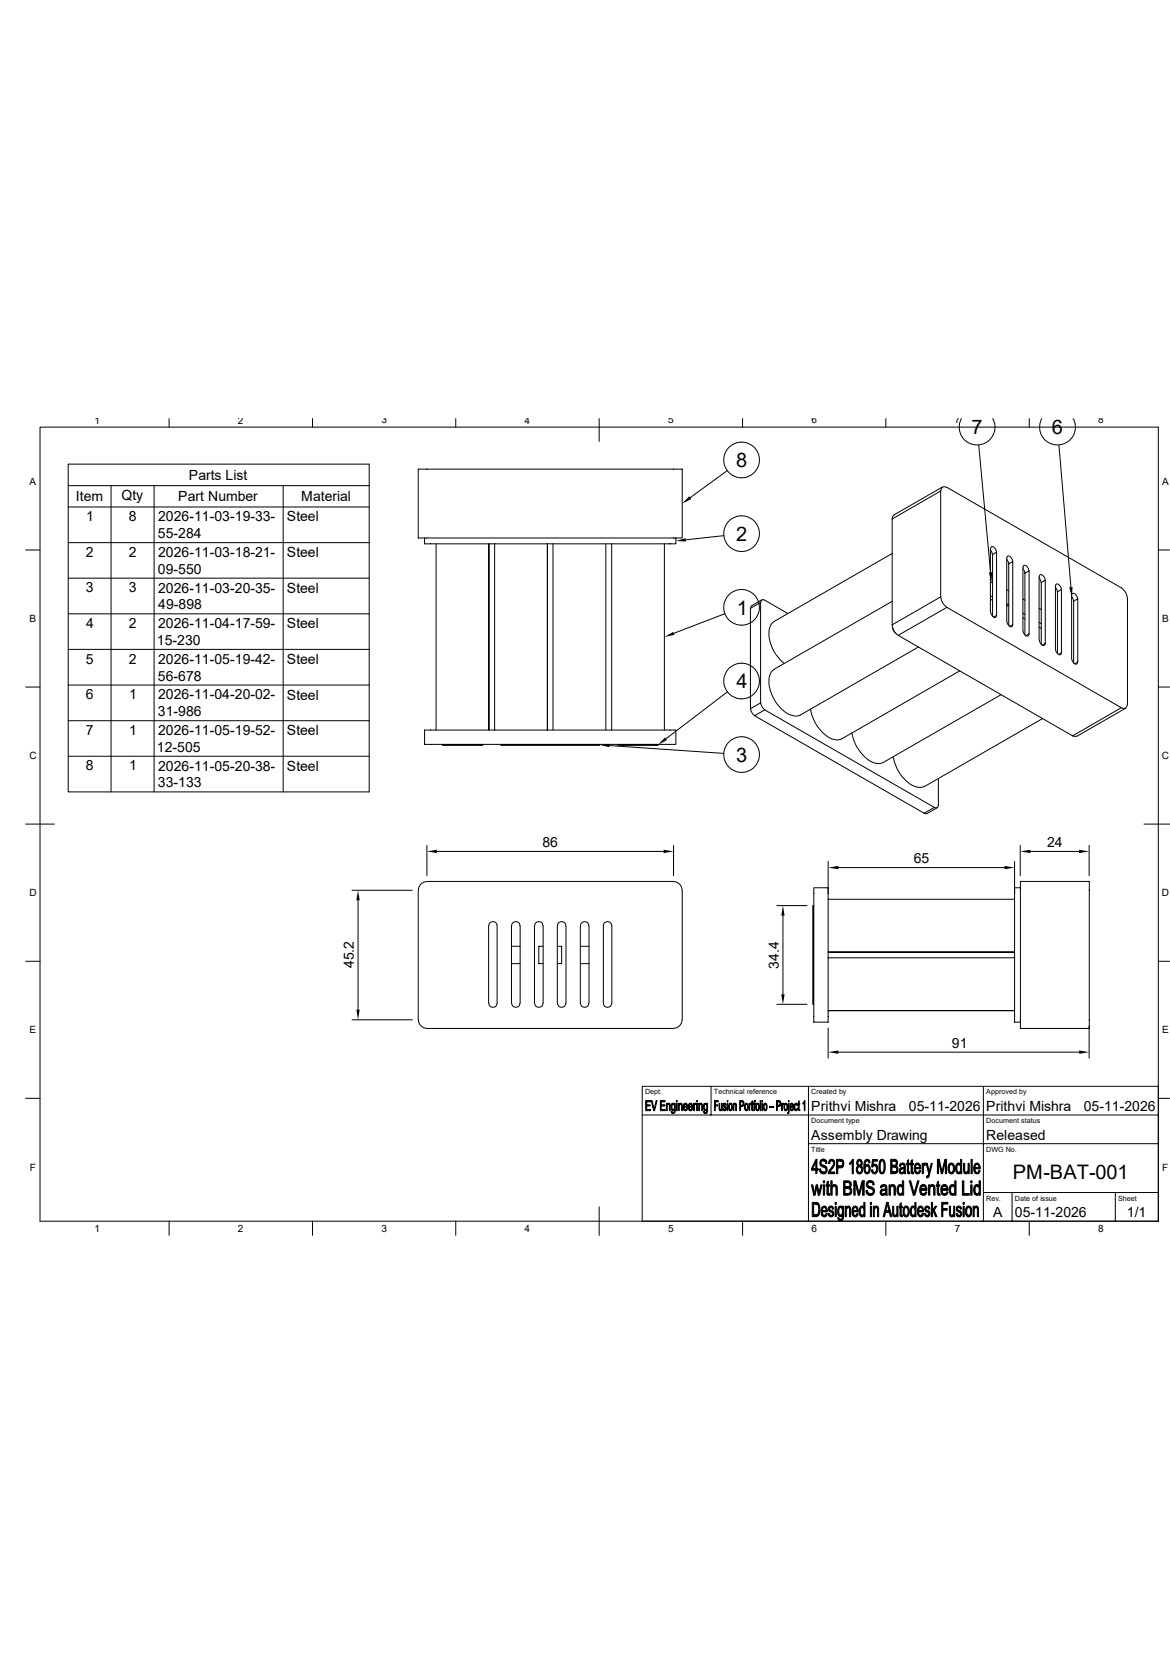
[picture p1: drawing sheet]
<svg xmlns="http://www.w3.org/2000/svg" width="297mm" height="420mm" viewBox="0 0 297 420" stroke-linecap="round" stroke-linejoin="round" font-family="sans-serif">
<g fill="none" stroke="#000" stroke-width=".25">
<path d="M10.2 108.5h283.8v201.6h-283.8zM17.3 117.9h76.4v83.2h-76.4zM42.9 106.3v2.2M79.3 106.3v2.2M106.2 119.1h67v17.5h-67zM115.7 106.3v2.2M152.1 106.3v5.8M184.6 119.5l-9.4 6.9M188.5 106.3v2.2M224.9 106.3v2.2M244.1 106.3a4.5 4.5 0 0 0 3.9 6.7 4.5 4.5 0 0 0 4-6.7M248.5 113l3 32.3"/>
<path d="M261.3 106.3v2.2M264.5 106.3a4.5 4.5 0 0 0 3.9 6.7 4.5 4.5 0 0 0 4-6.7M268.8 113l3.1 36.1M6.5 139.7h3.7M17.3 123.3h76.4M17.3 128.7h76.4M17.3 137.8h76.4M28.2 123.3v77.8M39.1 123.3v77.8M71.9 123.3v77.8M107.8 136.6v1.5h63.8v-1.5M110.7 138.1v47.3"/>
<path d="M124.1 138.1v47.3M125.6 138.1v47.3M138.9 138.1v47.3M139 138.1v47.3M140.4 138.1v47.3M153.8 138.1v47.3zM155.3 138.1v47.3M168.7 138.1v47.3zM183.7 136l-9.6 1.1M226.5 131.8v26.9M226.9 130.8l-.4 .6v.4M238.8 124.7v26.9"/>
<path d="M238.8 124.7l-12.3 7.1M238.8 124.7a.97 .97 0 0 1 .5-1 .97 .97 0 0 1 1.1 0l44.2 25.6a3.5 3.5 0 0 1 1.6 2.6M239.3 123.7l-12.4 7.1M251.4 139.7l.5 1.1M251.4 139.3v16.1M251.5 139.3a.53 .53 0 0 1 .5-.6 .53 .53 0 0 1 .6 .5l.3 1M294 139.7h2.9M17.3 146.8h76.4M17.3 155.9h76.4M184 155.8l-13 5M190.5 154.5l2.6-1.5v25.5l-2.6 1.5M190.5 154.5v25.5"/>
<path d="M190.8 153.8l-.3 .7M193.1 153a.63 .63 0 0 1 .3-.6 .63 .63 0 0 1 .7 0l5.9 3.4M193.4 152.3l-2.6 1.5M226.5 152.7l-29.9 17.2a4.2 4.2 0 0 0-1.2 4.9 9.5 9.5 0 0 0 5.9 6.9 2.51 2.51 0 0 0 1.9-.2l29.9-17.2M226.5 140.5l-29.9 17.3a4.2 4.2 0 0 0-1.2 4.8 10.5 10.5 0 0 0 3.7 5.8M226.5 158.7a3.5 3.5 0 0 0 1.5 2.6M226.6 159.4l.3 .8 .5 .6M238.8 151.6l-12.3 7.1M238.8 151.6a3.5 3.5 0 0 0 1.6 2.6M240.4 154.2l44.2 25.5M240.4 154.2l-12.4 7.1M251.4 152.1l.6 .3"/>
<path d="M251.5 155.4a1.39 1.39 0 0 0 1.2 1.4l.2-.5M252 151.3l-.6 .3M252 147.7l-.6 .3M253 140.2l-1 .6v15.7M253 156.3l-.8 .4M253 140.2v16.1M255.6 149.7l.5 .3M255.6 153.3l.5 .3-.5 .4M255.6 142l.4 1.1M255.6 141.7v16M255.6 157.8a1.39 1.39 0 0 0 1.2 1.3l.2-.5M255.6 141.7a.53 .53 0 0 1 .5-.6 .53 .53 0 0 1 .6 .5l.3 .9"/>
<path d="M256.1 158.9v-15.7l1-.6v16l-.8 .5M259.7 152.1l.5 .3M259.7 156.9l.5 .3M259.7 155.7l.5 .3M259.7 144.4l.4 1.1M261.2 144.9a1.39 1.39 0 0 0-1.3-1.3l-.2 .2v16.3a1.47 1.47 0 0 0 1.2 1.4l.3-.5M263.8 154.5l.5 .3M263.8 159.3l.5 .3M263.8 158.1l.5 .3M263.8 146.8l.4 1.1M263.8 146.4v16.1M263.9 146.4a.53 .53 0 0 1 .4-.6 .53 .53 0 0 1 .6 .5l.4 1"/>
<path d="M267.9 149.1l.5 1.1M269.4 149.6a1.39 1.39 0 0 0-1.2-1.3l-.2 .3-.1 16.2M272 151.6l.2 .1M272 151.5l.5 1.1M272 151.2v16M272.1 151.2a.53 .53 0 0 1 .5-.6 .53 .53 0 0 1 .5 .5l.4 .9M272.5 152.7v15.7M272.5 152.7l1.1-.6v16l-.8 .5M286.2 151.9v26.9M6.5 174.5h3.7M17.3 164.9h76.4M17.3 173.9h76.4"/>
<path d="M184.7 175.7l-15.6 11.9M190.5 180a2.6 2.6 0 0 0 1.1 1.7M193.1 178.5a2.6 2.6 0 0 0 1 1.8M228 161.3l44.3 25.6M243.6 170.3l-29.9 17.3a4.2 4.2 0 0 1-4.7-1.4 10.8 10.8 0 0 1-3.3-6.1M254.1 176.4l-29.9 17.2a4.2 4.2 0 0 1-4.7-1.4 10.8 10.8 0 0 1-3.3-6.1M260.2 161.2v-15.7l1-.6v16.1l-.8 .5M263.9 162.5a1.39 1.39 0 0 0 1.2 1.4l.2-.5M264.3 163.6v-15.7l1-.6v16.1l-.7 .4M268 164.9a1.39 1.39 0 0 0 1.2 1.3l.2-.5M268.4 166v-15.7l1.1-.6v16l-.8 .5M272.1 167.3a1.39 1.39 0 0 0 1.2 1.3l.2-.5"/>
<path d="M284.6 179.7l-12.3 7.2M285.7 179.8l-12.3 7.1M286.2 178.8a.94 .94 0 0 1-.5 1 .94 .94 0 0 1-1.1-.1M294 174.5h2.9M17.3 183h76.4M17.3 192h76.4M107.8 185.4h63.8v3.6h-63.8zM112.3 189v.3h10.2v-.3M127.2 189v.3h25v-.3M154.7 189.3l29 2M156.8 189v.3h10.2v-.3M191.6 181.7l43 24.8"/>
<path d="M194.1 180.3l43.1 24.7M194.1 180.3l-2.5 1.4M238.2 197.7v6.7a.63 .63 0 0 1-.3 .7 .63 .63 0 0 1-.7-.1M264.7 182.5l-30 17.1a4.2 4.2 0 0 1-4.7-1.4 10.8 10.8 0 0 1-3.3-6M272.3 186.8l.4 .2 .6-.1M6.5 209.3h7.3M108.4 214.7v7.6M110.9 216.2h57.5M171 214.7v7.6M210.2 218.7v8.1M237.2 205l-2.6 1.5M237.9 205.1l-2.7 1.5-.6-.1"/>
<path d="M257.6 218.7v8.1M259 214.7v7.6M261.6 216.2h12.3M276.5 214.7v7.6M290.4 209.3h6.5M89.4 226.1h15.2M90.9 228.6v27.8M106.2 226v33M124 235.1v19.6M124.1 235.1a1.06 1.06 0 0 1 1-1.1 1.06 1.06 0 0 1 1.1 1.1v19.6a1.06 1.06 0 0 1-1.1 1.1 1.06 1.06 0 0 1-1-1.1M132 235.1a1.06 1.06 0 0 0-1.1-1.1 1.06 1.06 0 0 0-1 1.1l-.1 19.6a1.08 1.08 0 0 0 1.1 1.1 1.08 1.08 0 0 0 1.1-1.1M132 235.1v19.6"/>
<path d="M135.7 235.1v19.6M135.7 235.1a1.06 1.06 0 0 1 1.1-1.1 1.06 1.06 0 0 1 1 1.1M137.9 235.1v19.6M141.5 235.1v19.6M141.5 235.1a1.06 1.06 0 0 1 1.1-1.1 1.06 1.06 0 0 1 1 1.1M143.7 235.1v19.6M147.3 235.1v19.6M147.4 235.1a1.06 1.06 0 0 1 1-1.1 1.06 1.06 0 0 1 1.1 1.1M149.5 235.1v19.6M153.5 234.3a1.08 1.08 0 0 1 1.1-.2 1.08 1.08 0 0 1 .7 1v19.6a1.06 1.06 0 0 1-1.1 1.1 1.06 1.06 0 0 1-1-1.1v-19.6zM173.1 226a2.17 2.17 0 0 0-2.1-2.1l-62.6-.1a2.24 2.24 0 0 0-2.2 2.2M173.2 226v33"/>
<path d="M197.2 230h7.7M198.8 232.5v20M206.6 230h-.3v25h.3M206.6 225.4h3.6v34.1h-3.6zM210.2 228.3h47.4M212.8 220.3h42.2M259 223.8h17.5v37.4h-17.5zM259 225.4h-1.4v34.1h1.4M6.5 244.1h3.7M89.4 259h15.2M106.2 259a2.17 2.17 0 0 0 2.2 2.1M129.8 240.3h2.2"/>
<path d="M129.8 244.7h2.2M135.7 254.7a1.06 1.06 0 0 0 1.1 1.1 1.06 1.06 0 0 0 1-1.1M137.9 240.3h-1.1v4.4h1.1M141.5 240.3h1.1v4.4h-1.1M141.5 254.7a1.06 1.06 0 0 0 1.1 1.1 1.06 1.06 0 0 0 1-1.1M147.3 240.3h2.2M147.3 244.7h2.2M147.4 254.7a1.06 1.06 0 0 0 1 1.1 1.06 1.06 0 0 0 1.1-1.1M173.1 259a2.17 2.17 0 0 1-2.1 2.1M197.2 255h7.7M210.2 256.6h47.4M210.2 243.2h47.4"/>
<path d="M210.2 241.8h47.4M294 244.1h2.9M6.5 278.9h3.7M108.4 261.2h62.6M180.5 275.8v7.3M205.2 275.8v34.3M210.2 261v7.7M212.8 267.2h61.1M249.6 275.8v34.3M276.5 260.5v8.2M294 275.8h-131v34.3M294 278.9h2.9"/>
<path d="M163 283.1h131M205.2 290.4h88.8M42.9 310.1v3.6M79.3 310.1v3.6M115.7 310.1v3.6M152.1 306.5v7.2M188.5 310.1v3.6M224.9 310.1v3.6M249.6 302.8h44.4M256.9 302.8v7.3M261.3 310.1v3.6M283.1 302.8v7.3"/>
<circle cx="188.3" cy="116.8" r="4.5"/>
<circle cx="188.3" cy="135.5" r="4.5"/>
<circle cx="188.3" cy="154.2" r="4.5"/>
<circle cx="188.3" cy="172.9" r="4.5"/>
<circle cx="188.3" cy="191.6" r="4.5"/>
</g>
<g fill="#000" stroke="#000" stroke-width=".25">
<path d="M163.9 279.4h1.2v.4h-.9v.7h.9v.3h-.9v.9h.9v.3h-1.2z" fill-rule="evenodd"/>
<path d="M165.3 279.4h.2l.5 2.2-.1 .4z" fill-rule="evenodd"/>
<path d="M166.6 279.4h.2l-.6 2.6h-.3z" fill-rule="evenodd"/>
<path d="M167.6 279.4h1.2v.4h-.9v.7h.9v.3h-.9v.9h1v.3h-1.3z" fill-rule="evenodd"/>
<path d="M171.7 279.4h.2v.4h-.2z" fill-rule="evenodd"/>
<path d="M176.9 279.4h.1v.4h-.1z" fill-rule="evenodd"/>
<path d="M181.4 279.4h.9v.4h-.7v.7h.6v.3h-.6v1.2h-.2z" fill-rule="evenodd"/>
<path d="M184.6 279.4h.2v.4h-.2z" fill-rule="evenodd"/>
<path d="M187.8 279.4l.8 .1 .2 .2-.8 .1v.9h.8l-.3 .3h-.5v1h-.2z" fill-rule="evenodd"/>
<path d="M188.3 279.8l.5-.1v.3v.7h-.8h.3a.46 .46 0 0 0 .4-.5 .46 .46 0 0 0-.4-.4z" fill-rule="evenodd"/>
<path d="M191 279.5v.7h.2v.2h-.2l.1 1.3h-.3l-.1-1.5z" fill-rule="evenodd"/>
<path d="M191.4 279.7h.3l-.1 .5h.2v.2h-.2v1.6h-.2v-1.6h-.2z" fill-rule="evenodd"/>
<path d="M191.5 279.5l.3-.1v.3h-.4z" fill-rule="evenodd"/>
<path d="M193.4 279.4h.2v.4h-.2z" fill-rule="evenodd"/>
<path d="M197.1 279.4l.8 .1 .2 .2-.8 .1v.9h.8l-.3 .3h-.5v1h-.2z" fill-rule="evenodd"/>
<path d="M197.7 279.8l.4-.1 .1 .3-.1 .7h-.8h.4a.47 .47 0 0 0 .3-.5 .47 .47 0 0 0-.3-.4z" fill-rule="evenodd"/>
<path d="M200.2 279.4h.1v.4h-.1z" fill-rule="evenodd"/>
<path d="M202.9 279.5v.7h.1v.2h-.1v1.3h-.2l-.1-1.5z" fill-rule="evenodd"/>
<path d="M203.8 280.1l.4-.1-.3 .4z" fill-rule="evenodd"/>
<path d="M204.2 279.4l.1 2.6h-.1v-2h-.3z" fill-rule="evenodd"/>
<path d="M169.2 280.2l.3 .2-.1 .3v1.3h-.2z" fill-rule="evenodd"/>
<path d="M169.3 280.4h.4z" fill-rule="evenodd"/>
<path d="M169.4 280.3a.45 .45 0 0 1 .6-.1 .45 .45 0 0 1 .1 .6v1.2h-.2v-1.3l-.1-.3z" fill-rule="evenodd"/>
<path d="M170.4 282.2l.5 .3h-.4z" fill-rule="evenodd"/>
<path d="M170.5 280.3l.4 .1-.3 .2v1l.8 .2h-.2a.46 .46 0 0 1-.6 .1 .46 .46 0 0 1-.2-.6z" fill-rule="evenodd"/>
<path d="M170.5 280.3h.1a.38 .38 0 0 1 .3-.2 .38 .38 0 0 1 .3 .3z" fill-rule="evenodd"/>
<path d="M171.2 281.8h.2l-.1 .7-.2 .2-.6-.2h.4a.5 .5 0 0 0 .3-.7z" fill-rule="evenodd"/>
<path d="M171 280.4l.4-.2v1.6l-.5-.1 .3-.1v-.4z" fill-rule="evenodd"/>
<path d="M171.7 280.2h.2v1.8h-.2z" fill-rule="evenodd"/>
<path d="M172.3 280.2l.3 .2-.2 .5v1.1h-.1z" fill-rule="evenodd"/>
<path d="M172.4 280.4h.4z" fill-rule="evenodd"/>
<path d="M172.6 280.2a.48 .48 0 0 1 .6 .1 .48 .48 0 0 1 0 .6v1.1h-.2v-1.3l-.2-.3h-.3z" fill-rule="evenodd"/>
<path d="M173.6 280.4h.4l-.3 .5h.8v.3h-.8l.1 .4 .2 .2h-.4l-.1-.3z" fill-rule="evenodd"/>
<path d="M173.7 280.2h.6l.2 .7h-.8h.6l-.1-.4-.6-.1z" fill-rule="evenodd"/>
<path d="M173.6 281.8h.6l.1-.4 .2 .1-.3 .5h-.4z" fill-rule="evenodd"/>
<path d="M174.9 280.4h.4l-.3 .1v.4h.9v.3h-.9v.4l.3 .2h-.4l-.1-.3z" fill-rule="evenodd"/>
<path d="M174.9 280.4l.1-.1a.56 .56 0 0 1 .7 0 .56 .56 0 0 1 .2 .6h-.9h.6l-.2-.5z" fill-rule="evenodd"/>
<path d="M174.9 281.8h.5l.2-.4a.38 .38 0 0 1 0 .5 .38 .38 0 0 1-.4 .1z" fill-rule="evenodd"/>
<path d="M176.1 280.2h.2v.3h.2l-.2 .4v1.1h-.2z" fill-rule="evenodd"/>
<path d="M176.4 280.2h.3v.3h-.4z" fill-rule="evenodd"/>
<path d="M176.9 280.2h.1v1.8h-.1z" fill-rule="evenodd"/>
<path d="M177.4 280.2l.4 .2-.2 .3v1.3h-.2z" fill-rule="evenodd"/>
<path d="M177.5 280.4h.4z" fill-rule="evenodd"/>
<path d="M177.7 280.2h.1a.5 .5 0 0 1 .5 .1 .5 .5 0 0 1 .1 .6v1.1h-.3v-1.3l-.1-.3h-.4z" fill-rule="evenodd"/>
<path d="M178.6 282.2l.5 .3h-.4z" fill-rule="evenodd"/>
<path d="M178.7 280.3l.4 .1-.3 .2 .1 1 .7 .2h-.2a.46 .46 0 0 1-.6 .1 .46 .46 0 0 1-.2-.6z" fill-rule="evenodd"/>
<path d="M178.8 280.3a.38 .38 0 0 1 .3-.2 .38 .38 0 0 1 .4 .3z" fill-rule="evenodd"/>
<path d="M179.4 281.8h.2l-.1 .7-.2 .2h-.5l-.1-.2 .6-.1z" fill-rule="evenodd"/>
<path d="M179.2 280.4l.4-.2v1.6l-.5-.1 .2-.1 .2-.4z" fill-rule="evenodd"/>
<path d="M182.5 280.2h.2l.1 1.4 .4 .2a.41 .41 0 0 1-.6 .1 .41 .41 0 0 1-.1-.6z" fill-rule="evenodd"/>
<path d="M182.9 281.8l.3-.1z" fill-rule="evenodd"/>
<path d="M183.2 280.2h.1v1.8l-.3-.3z" fill-rule="evenodd"/>
<path d="M183.6 280.4h.4a.34 .34 0 0 0-.2 .4 .34 .34 0 0 0 .4 .2l.2 .3-.1 .5a.35 .35 0 0 1-.3 .3 .35 .35 0 0 1-.4-.3h.4a.38 .38 0 0 0 .2-.5 .38 .38 0 0 0-.5-.2z" fill-rule="evenodd"/>
<path d="M183.6 281.5l.1-.1 .3 .4h-.4z" fill-rule="evenodd"/>
<path d="M183.7 280.2a.33 .33 0 0 1 .5 0 .33 .33 0 0 1 0 .5l-.1-.3h-.5z" fill-rule="evenodd"/>
<path d="M184.6 280.2h.2v1.8h-.2z" fill-rule="evenodd"/>
<path d="M185.1 280.4h.4l-.3 .4v.7l.3 .3h-.4l-.1-.3z" fill-rule="evenodd"/>
<path d="M185.2 280.2a.68 .68 0 0 1 .7 .3 .68 .68 0 0 1 0 .7v.4a.41 .41 0 0 1-.3 .4 .41 .41 0 0 1-.5-.2h.4l.3-.5-.1-.8-.6-.1z" fill-rule="evenodd"/>
<path d="M186.1 280.2l.2 .2h.2l-.2 .3v1.3h-.2z" fill-rule="evenodd"/>
<path d="M186.3 280.4h.3z" fill-rule="evenodd"/>
<path d="M186.4 280.2a.47 .47 0 0 1 .5 .1 .47 .47 0 0 1 0 .6v1.1h-.1v-1.4l-.5-.2z" fill-rule="evenodd"/>
<path d="M189.1 280.4h.4l-.3 .4v.8l.3 .2-.4-.2z" fill-rule="evenodd"/>
<path d="M189.2 280.2a.68 .68 0 0 1 .7 .3 .68 .68 0 0 1 0 .7v.4a.41 .41 0 0 1-.3 .4 .41 .41 0 0 1-.5-.2h.5l.2-.5-.1-.8-.6-.1z" fill-rule="evenodd"/>
<path d="M190.2 280.2l.1 .3h.2l-.2 .2v1.3h-.1z" fill-rule="evenodd"/>
<path d="M190.4 280.2h.3l-.1 .3h-.3z" fill-rule="evenodd"/>
<path d="M190.8 281.7h.4v.3h-.3z" fill-rule="evenodd"/>
<path d="M191.9 280.4h.4l-.3 .3v.8l.3 .3-.4-.1z" fill-rule="evenodd"/>
<path d="M192 280.2a.62 .62 0 0 1 .7 .2 .62 .62 0 0 1 .1 .7l-.2 .8-.3 .2-.3-.2-.1-.1 .6-.1 .1-.5-.1-.7-.6-.1z" fill-rule="evenodd"/>
<path d="M193 279.4h.2v2.6h-.2z" fill-rule="evenodd"/>
<path d="M193.4 280.2h.2v1.8h-.2z" fill-rule="evenodd"/>
<path d="M193.9 280.4h.4l-.3 .4v.7l.3 .3-.5-.2z" fill-rule="evenodd"/>
<path d="M194 280.2a.68 .68 0 0 1 .7 .3 .68 .68 0 0 1 0 .7v.4a.41 .41 0 0 1-.3 .4 .41 .41 0 0 1-.5-.2h.5l.2-.5-.1-.8-.6-.1z" fill-rule="evenodd"/>
<path d="M195.3 281h1.1v.2h-1.1z" fill-rule="evenodd"/>
<path d="M198.4 280.2h.2v.3h.2l-.2 .3v1.2h-.2z" fill-rule="evenodd"/>
<path d="M198.6 280.2h.4l-.1 .3h-.3z" fill-rule="evenodd"/>
<path d="M199.1 280.4h.4l-.3 .4v.8l.3 .2-.4-.2z" fill-rule="evenodd"/>
<path d="M199.3 280.2l.3-.1 .3 .3v1.2a.41 .41 0 0 1-.3 .4 .41 .41 0 0 1-.5-.2h.5l.2-.4-.1-.8-.2-.2h-.4z" fill-rule="evenodd"/>
<path d="M200 282.4l.3 .1-.1 .2h-.3z" fill-rule="evenodd"/>
<path d="M200.2 280.2h.1v2.3h-.2z" fill-rule="evenodd"/>
<path d="M200.7 280.4h.3l-.3 .5h.8v.3h-.8l.3 .6h-.3l-.1-.2z" fill-rule="evenodd"/>
<path d="M200.7 280.3l.1-.1a.57 .57 0 0 1 .7 .7h-.8h.6l-.1-.4z" fill-rule="evenodd"/>
<path d="M200.7 281.8h.4l.2-.4a.38 .38 0 0 1-.1 .6 .38 .38 0 0 1-.5-.2z" fill-rule="evenodd"/>
<path d="M201.7 280.4a.35 .35 0 0 1 .4-.3 .35 .35 0 0 1 .3 .3h-.4l-.2 .4v.6l.3 .4h-.3l-.2-.3z" fill-rule="evenodd"/>
<path d="M201.8 281.8h.3l.3-.5 .1 .1a.41 .41 0 0 1-.2 .6 .41 .41 0 0 1-.5-.2z" fill-rule="evenodd"/>
<path d="M202.1 280.4h.3l.1 .3-.2 .1z" fill-rule="evenodd"/>
<path d="M202.7 281.7h.3l.1 .3h-.3z" fill-rule="evenodd"/>
<path d="M207.1 294.4h.3l-1.1 2.4h1.4v.3h-.3v.9h-.3v-.9h-1.1v-.3z" fill-rule="evenodd"/>
<path d="M207.4 294.4v2.4h-1.1h.8v-1.7z" fill-rule="evenodd"/>
<path d="M208 296.8h.3a.73 .73 0 0 0 .8 .8h-.9z" fill-rule="evenodd"/>
<path d="M208.4 294.6a.86 .86 0 0 1 1.4 .1h-.8a.6 .6 0 0 0-.5 .7 .6 .6 0 0 0 .6 .5l.2 .1a1.04 1.04 0 0 1 .6 1.6 1.04 1.04 0 0 1-1.7 0h.9a.69 .69 0 0 0 .5-.8 .69 .69 0 0 0-.8-.5 1.08 1.08 0 0 1-.4-1.7z" fill-rule="evenodd"/>
<path d="M209 299.8h.3v.6h-.3z" fill-rule="evenodd"/>
<path d="M209 294.7h.8l.1 .7h-.3l-.2-.5z" fill-rule="evenodd"/>
<path d="M209.9 300.2l.4-.3v1h.3v.3h-.3v1.8l.1 .1h-.5v-1.9h-.2v-.3h.2z" fill-rule="evenodd"/>
<path d="M210.7 294.5a.76 .76 0 0 1 1.1 .2l-.9 .1-.2 .7-.4-.1z" fill-rule="evenodd"/>
<path d="M210.9 299.8h.3v1.4h.6l-.5 .4-.1 1.9h-.3z" fill-rule="evenodd"/>
<path d="M211.1 294.7h.7l.1 1-1.2 1.9h1.2v.4h-1.6l.3-.9 .6-.8a.93 .93 0 0 0-.1-1.6z" fill-rule="evenodd"/>
<path d="M212.3 294.4h1.3l.5 .4h-1.4v1.3l1.3 .1-.5 .3h-.8v1.5h-.4z" fill-rule="evenodd"/>
<path d="M213.3 294.8h.8l.1 .3-.2 1.1-1.3-.1h.6a.67 .67 0 0 0 .6-.6 .67 .67 0 0 0-.6-.7z" fill-rule="evenodd"/>
<path d="M214.2 299.8h1.2l.6 .5h-1.5v1.1h1.4l-.2 .1 .3 .3h-1.5v1.3h1.6l-.5 .3-1.4 .1z" fill-rule="evenodd"/>
<path d="M215.7 295.3l.6-.1-.6 .5z" fill-rule="evenodd"/>
<path d="M216.4 294.4h.2v3.6h-.3v-2.8l-.4-.1z" fill-rule="evenodd"/>
<path d="M217.3 299.8l.8 3.1-.2 .6-.8-3.1z" fill-rule="evenodd"/>
<path d="M216.7 299.8h.6l-.2 .6v3.1h-.4z" fill-rule="evenodd"/>
<path d="M217.8 294.5a.65 .65 0 0 1 .9 .2h-.5a.62 .62 0 0 0-.4 .6 .62 .62 0 0 0 .4 .6h.5l-.2 .1 .3 .2h-.6a.79 .79 0 0 0-.5 .8 .79 .79 0 0 0 .5 .7l-.6 .1-.2-.5a1.13 1.13 0 0 1 .4-1.3 1.01 1.01 0 0 1 0-1.5z" fill-rule="evenodd"/>
<path d="M218.2 294.7h.5l.2 .4-.2 .8h-.5a.6 .6 0 0 0 .4-.6 .6 .6 0 0 0-.4-.6z" fill-rule="evenodd"/>
<path d="M218.2 296.2h.6l.1 .3a.95 .95 0 0 1 0 1.2 .95 .95 0 0 1-1.2 .2l-.1-.1 .6-.1a.79 .79 0 0 0 .5-.7 .79 .79 0 0 0-.5-.8z" fill-rule="evenodd"/>
<path d="M218.9 299.8h.5l-.4 .6-.8 3.1h-.3z" fill-rule="evenodd"/>
<path d="M219.4 299.8v3.7h-.4v-3.1z" fill-rule="evenodd"/>
<path d="M219.5 294.8l.6-.1a1.53 1.53 0 0 0-.5 1.5h.3a1 1 0 0 0 .2 1.5h.6a.79 .79 0 0 1-1 .2 .79 .79 0 0 1-.4-.9v-1.3z" fill-rule="evenodd"/>
<path d="M219.7 295.9a.55 .55 0 0 1 .5-.2 .55 .55 0 0 1 .5 .3l-1.1 .2z" fill-rule="evenodd"/>
<path d="M219.8 294.5a.72 .72 0 0 1 .8 0 .72 .72 0 0 1 .3 .8h-.3l-.4-.6h-.6z" fill-rule="evenodd"/>
<path d="M220.1 296h.6l.2 .5-.2 1.2h-.6a1 1 0 0 0 0-1.7z" fill-rule="evenodd"/>
<path d="M220.1 300.1l.9-.3 .7 .4h-.8a.62 .62 0 0 0-.6 .7 .62 .62 0 0 0 .8 .5h.1a1.09 1.09 0 0 1 .6 1.7 1.09 1.09 0 0 1-1.8 0h1a.66 .66 0 0 0 .7-.7 .66 .66 0 0 0-.8-.6l-.5-.2a1.05 1.05 0 0 1-.3-1.5z" fill-rule="evenodd"/>
<path d="M221.2 297.1l.3-.1 .4 .7h.7a.79 .79 0 0 1-1 .3 .79 .79 0 0 1-.4-.9z" fill-rule="evenodd"/>
<path d="M221.7 295.8l.5-.2 .3 .3z" fill-rule="evenodd"/>
<path d="M222 296h.6l.2 .5-.2 1.2h-.6a.99 .99 0 0 0 0-1.7z" fill-rule="evenodd"/>
<path d="M221.5 294.4h1.2v.5h-1l-.1 .9 1 .2h-.8l-.3 .4-.2-.1z" fill-rule="evenodd"/>
<path d="M223.4 294.7h.5a2.65 2.65 0 0 0-.4 2.6l.4 .4-.5 .1-.2-.6-.1-1.6z" fill-rule="evenodd"/>
<path d="M223.5 294.5a.78 .78 0 0 1 .9 .1 .78 .78 0 0 1 .3 .8v1.7a.76 .76 0 0 1-.3 .8 .76 .76 0 0 1-.9 0l-.1-.1 .6-.1a2.78 2.78 0 0 0 .3-2.6l-.2-.3-.7-.1z" fill-rule="evenodd"/>
<path d="M226.1 294.4h1.1l.5 .4h-1.3v1.1l1.2 .1-.1 .1 .3 .2h-1.4v1.3h1.4l-.4 .4h-1.3z" fill-rule="evenodd"/>
<path d="M226.9 294.8h.8l.1 .3-.2 .9-1.2-.1h.5a.55 .55 0 0 0 .6-.6 .55 .55 0 0 0-.6-.5z" fill-rule="evenodd"/>
<path d="M227 296.3h.8l.2 .6-.2 .7h-1.4h.6a.64 .64 0 0 0 .6-.7 .64 .64 0 0 0-.6-.6z" fill-rule="evenodd"/>
<path d="M228.4 295.7h.7l-.3 .1-.2 .4-.3-.1z" fill-rule="evenodd"/>
<path d="M228.4 296.8h1a.58 .58 0 0 0-.7 .2 .58 .58 0 0 0 .1 .7l.6 .1a.72 .72 0 0 1-1 .1 .72 .72 0 0 1 0-1.1z" fill-rule="evenodd"/>
<path d="M228.5 295.6h.1a.76 .76 0 0 1 .9-.2 .76 .76 0 0 1 .3 .9l.1 1.7h-.3l-.1-.3h-.3l.2-.4 .1-.6h-1l.2-.1a.63 .63 0 0 0 .7-.7z" fill-rule="evenodd"/>
<path d="M228.9 297.7h.6z" fill-rule="evenodd"/>
<path d="M229.1 299.8h.3v3.7h-.3v-.4h-.4a1.3 1.3 0 0 0-.1-1.9h.5z" fill-rule="evenodd"/>
<path d="M230.3 294.7l.3-.2v.9h.3v.3h-.3v1.8l.2 .1h-.5v-1.9h-.2v-.3h.2z" fill-rule="evenodd"/>
<path d="M230.3 297.6h.6l.1 .4h-.5z" fill-rule="evenodd"/>
<path d="M230.8 299.8h.4l.8 3.2-.1 .5z" fill-rule="evenodd"/>
<path d="M231.3 294.7l.3-.2v.9h.3v.3h-.3v1.8l.2 .1h-.5v-1.9h-.2v-.3h.2z" fill-rule="evenodd"/>
<path d="M231.3 297.6h.6v.4h-.4z" fill-rule="evenodd"/>
<path d="M232.3 295.7h.6l-.4 .3-.1 .5h1.3v.3h-1.3l.1 .7 .4 .2h-.6l-.2-.4v-1.1z" fill-rule="evenodd"/>
<path d="M232.5 295.5a.85 .85 0 0 1 .9 0 .85 .85 0 0 1 .3 1h-1.3h1l-.1-.6-1-.2z" fill-rule="evenodd"/>
<path d="M232.9 299.8h.4l-1.1 3.7h-.3z" fill-rule="evenodd"/>
<path d="M232.3 297.7h.8l.3-.5h.3a.76 .76 0 0 1-.5 .8 .76 .76 0 0 1-.9-.3z" fill-rule="evenodd"/>
<path d="M234.1 295.4h.3v.4h.3l-.3 .5v1.7h-.3z" fill-rule="evenodd"/>
<path d="M234.5 295.4h.5l.1 .1-.1 .4-.6-.1z" fill-rule="evenodd"/>
<path d="M235.2 298.6l.6 .1-.2 .3-.3 .1z" fill-rule="evenodd"/>
<path d="M235.1 295.4h.3l.5 2-.1 .6z" fill-rule="evenodd"/>
<path d="M236.4 295.4h.3l-.8 3.3h-.5l.3-.5z" fill-rule="evenodd"/>
<path d="M237.9 300.2l.4-.3v1h.3v.3h-.3v1.7l.2 .2h-.5l-.1-.2v-1.7h-.2v-.3h.2z" fill-rule="evenodd"/>
<path d="M238.4 294.4l.7 3.1-.1 .5-.7-3.1z" fill-rule="evenodd"/>
<path d="M238 294.4h.4l-.1 .5v3.1h-.3z" fill-rule="evenodd"/>
<path d="M240.3 294.4v3.6h-.3v-3z" fill-rule="evenodd"/>
<path d="M239.9 294.4h.4l-1 3.6h-.3z" fill-rule="evenodd"/>
<path d="M240.8 295.7h.7a1.21 1.21 0 0 0 0 2h-.6l-.2-.3v-1z" fill-rule="evenodd"/>
<path d="M241.1 295.4a.98 .98 0 0 1 1.1 .3 .98 .98 0 0 1 .1 1.1v.5a.74 .74 0 0 1-.5 .7 .74 .74 0 0 1-.9-.3h.6a1.27 1.27 0 0 0 0-2h-.6z" fill-rule="evenodd"/>
<path d="M242.4 299.8h.3v3.7h-.3v-.4h-.4a1.33 1.33 0 0 0-.1-1.9h.5z" fill-rule="evenodd"/>
<path d="M243 295.5l.4-.2 .4 .4h-.4a1.34 1.34 0 0 0 0 2h-.6l-.2-.6 .1-1.1z" fill-rule="evenodd"/>
<path d="M242.8 297.7h1a.54 .54 0 0 1-.5 .4 .54 .54 0 0 1-.5-.4z" fill-rule="evenodd"/>
<path d="M243.8 294.4h.3v3.6h-.3v-.3h-.3a1.43 1.43 0 0 0-.1-2h.4z" fill-rule="evenodd"/>
<path d="M244.3 299.8h.4v3.3h1.3v.4h-1.7z" fill-rule="evenodd"/>
<path d="M244.6 295.4h.3v2l.3 .3h.5a.66 .66 0 0 1-.9 .3 .66 .66 0 0 1-.2-.9z" fill-rule="evenodd"/>
<path d="M245.3 297.7l.5-.1z" fill-rule="evenodd"/>
<path d="M245.7 295.4h.3v2.6h-.2v-.4h-.3l.2-.5z" fill-rule="evenodd"/>
<path d="M246.5 294.4h.3v3.6h-.3z" fill-rule="evenodd"/>
<path d="M246.4 299.8h.4v.6h-.4z" fill-rule="evenodd"/>
<path d="M247.4 295.7h.6l-.3 .1-.2 .7h1.3v.3h-1.3l.2 .8 .3 .1h-.6l-.2-.4v-.9z" fill-rule="evenodd"/>
<path d="M247.6 295.4a.86 .86 0 0 1 1 .1 .86 .86 0 0 1 .2 1h-1.3h1l-.3-.7-.8-.1z" fill-rule="evenodd"/>
<path d="M247.4 297.7h.8l.3-.5h.3a.76 .76 0 0 1-.5 .8 .76 .76 0 0 1-.9-.3z" fill-rule="evenodd"/>
<path d="M248.5 299.8h.4v3.7h-.3v-.4h-.4a1.3 1.3 0 0 0-.2-1.9h.5z" fill-rule="evenodd"/>
<path d="M206 300.9h.3l.5 2-.2 .6z" fill-rule="evenodd"/>
<path d="M206.2 305.3h1.1l.6 .4h-1.4v2.8h1.4l-.5 .4h-1.2z" fill-rule="evenodd"/>
<path d="M207.2 300.9h.3l-.6 2.6h-.3z" fill-rule="evenodd"/>
<path d="M207.5 300.9l.4 2-.2 .6-.4-2z" fill-rule="evenodd"/>
<path d="M207 305.7h.9l.3 1-.1 1.1-.2 .7h-1.4h.5a1.18 1.18 0 0 0 .8-1.7 .86 .86 0 0 0-.8-1.1z" fill-rule="evenodd"/>
<path d="M208.7 306.6h.6l-.4 .3-.1 .5h1.2v.3h-1.3l.3 .8 .3 .1-.6 .1-.2-.3-.1-1.1z" fill-rule="evenodd"/>
<path d="M208.4 300.9h.3l-.6 2.6h-.4z" fill-rule="evenodd"/>
<path d="M208.9 306.4a.8 .8 0 0 1 .9 0 .8 .8 0 0 1 .2 .9l-1.2 .1h.9l-.2-.7-.8-.1z" fill-rule="evenodd"/>
<path d="M209 300.9h.3v2.6h-.3z" fill-rule="evenodd"/>
<path d="M208.7 308.7l.7-.1 .3-.5h.3a.75 .75 0 0 1-.5 .8 .75 .75 0 0 1-.8-.2z" fill-rule="evenodd"/>
<path d="M210.4 306.6h.5a.42 .42 0 0 0-.3 .5 .42 .42 0 0 0 .6 .3 .76 .76 0 0 1 .4 1.2 .76 .76 0 0 1-1.2 .1l.6-.1a.46 .46 0 0 0 .4-.5 .46 .46 0 0 0-.6-.4 .77 .77 0 0 1-.4-1.1z" fill-rule="evenodd"/>
<path d="M210.3 308.1h.2l.2 .3 .3 .2-.6 .1z" fill-rule="evenodd"/>
<path d="M209.9 303.1h.7l.1 .4h-.6z" fill-rule="evenodd"/>
<path d="M210.5 306.4a.69 .69 0 0 1 .8-.1 .69 .69 0 0 1 .3 .7h-.3l-.1-.3-.8-.1z" fill-rule="evenodd"/>
<path d="M211.4 300.9a.75 .75 0 0 1 .9 .1 .75 .75 0 0 1 .3 .8v1.7h-.4v-2l-.2-.3h-.8z" fill-rule="evenodd"/>
<path d="M212 306.3h.3v2.6h-.3z" fill-rule="evenodd"/>
<path d="M212 305.3h.3v.5h-.3z" fill-rule="evenodd"/>
<path d="M212.7 309.2h.3l.1 .3 .3 .1-.6 .1z" fill-rule="evenodd"/>
<path d="M212.9 306.6h.5a1.25 1.25 0 0 0 0 2h.7h-.3a.65 .65 0 0 1-.8 .2 .65 .65 0 0 1-.3-.8l-.1-.8z" fill-rule="evenodd"/>
<path d="M213 306.4a.52 .52 0 0 1 .9 .2h-1z" fill-rule="evenodd"/>
<path d="M212.8 309.7l.6-.1a.75 .75 0 0 0 .4-1h.3a.98 .98 0 0 1-.9 1.4z" fill-rule="evenodd"/>
<path d="M213.5 306.6h.4v-.3h.2v2.3h-.7a1.36 1.36 0 0 0 .1-2z" fill-rule="evenodd"/>
<path d="M214.5 306.3h.3v.4h.3l-.3 .6v1.6h-.3z" fill-rule="evenodd"/>
<path d="M214.9 306.6h.4z" fill-rule="evenodd"/>
<path d="M215 306.5a.65 .65 0 0 1 .8-.1 .65 .65 0 0 1 .1 .9v1.6h-.3v-2l-.2-.3h-.5z" fill-rule="evenodd"/>
<path d="M215.1 300.3h.9l.1 .4-.2 .7h-1.4h.6a.56 .56 0 0 0 .6-.6 .56 .56 0 0 0-.6-.5z" fill-rule="evenodd"/>
<path d="M215.1 301.8h.9l.2 .4-.1 .9h-1.6h.7a.64 .64 0 0 0 .7-.7 .64 .64 0 0 0-.8-.6z" fill-rule="evenodd"/>
<path d="M216.5 306.6h.6l-.4 .3-.1 .5h1.2v.3h-1.2l.2 .8 .3 .1-.6 .1-.1-.3-.1-1z" fill-rule="evenodd"/>
<path d="M216.7 306.4a.82 .82 0 0 1 .9 .1 .82 .82 0 0 1 .2 .9h-1.2h1l-.3-.7-.8-.1z" fill-rule="evenodd"/>
<path d="M216.5 308.7l.8-.1 .3-.5h.2a.72 .72 0 0 1-.4 .8 .72 .72 0 0 1-.9-.2z" fill-rule="evenodd"/>
<path d="M218.4 306.4l.5-.2 .4 .4h-.4a1.41 1.41 0 0 0-.2 2h.2l-.6 .1-.2-.8 .1-1z" fill-rule="evenodd"/>
<path d="M218.3 308.7l1-.1a.54 .54 0 0 1-.5 .4 .54 .54 0 0 1-.5-.3z" fill-rule="evenodd"/>
<path d="M219.3 305.3h.3v3.6h-.3v-.3h-.3l.3-.6a1.11 1.11 0 0 0-.4-1.4h.4z" fill-rule="evenodd"/>
<path d="M219.8 302.3h.4a.8 .8 0 0 0 .8 .8h-1z" fill-rule="evenodd"/>
<path d="M220.9 306.3h.3v2.6h-.3z" fill-rule="evenodd"/>
<path d="M220.9 305.3h.3v.5h-.3z" fill-rule="evenodd"/>
<path d="M220.9 300.2h.8l.2 .7h-.3l-.2-.5z" fill-rule="evenodd"/>
<path d="M221.7 306.3h.3v.4h.3l-.3 .6v1.6h-.3z" fill-rule="evenodd"/>
<path d="M222 306.6h.4z" fill-rule="evenodd"/>
<path d="M222.1 306.5a.65 .65 0 0 1 .8-.1 .65 .65 0 0 1 .2 .9v1.6h-.3v-2l-.3-.3h-.5z" fill-rule="evenodd"/>
<path d="M223.6 301.2h.7h-.3l-.2 .5-.3-.1z" fill-rule="evenodd"/>
<path d="M223.6 302.3l1.2-.1h-.2a.6 .6 0 0 0-.6 .2 .6 .6 0 0 0-.1 .7l.9 .1a.78 .78 0 0 1-1.1 .2 .78 .78 0 0 1-.1-1.1z" fill-rule="evenodd"/>
<path d="M223.8 300.9h.1a.84 .84 0 0 1 .9 0 .84 .84 0 0 1 .4 .9l.1 1.7h-.4l-.1-.4h-.4l.3-.3 .1-.6-1.1-.1 .2-.1a.55 .55 0 0 0 .7-.1 .55 .55 0 0 0 .1-.7h-1.1z" fill-rule="evenodd"/>
<path d="M224.2 303.2l.6-.1z" fill-rule="evenodd"/>
<path d="M225.1 305.3h.3l-.5 2.1 .9 .4h-1l-.3 1.1h-.3z" fill-rule="evenodd"/>
<path d="M225.4 305.3l1 3.6h-.4l-.2-1.1-.9-.4h.8l-.4-1.7z" fill-rule="evenodd"/>
<path d="M225.7 300.9h.3v.3h.3l-.3 .6v1.7h-.3z" fill-rule="evenodd"/>
<path d="M226 301.1l.5 .1z" fill-rule="evenodd"/>
<path d="M226.2 300.9a.74 .74 0 0 1 .9 .1 .74 .74 0 0 1 .2 .9v1.6h-.4v-2l-.2-.3-.7-.1z" fill-rule="evenodd"/>
<path d="M226.6 306.3h.3v2l.2 .3 .6 .1a.63 .63 0 0 1-.9 .2 .63 .63 0 0 1-.2-.9z" fill-rule="evenodd"/>
<path d="M227.2 308.6h.5z" fill-rule="evenodd"/>
<path d="M227.7 306.3h.3v2.6h-.3v-.3l-.2-.1 .2-.4z" fill-rule="evenodd"/>
<path d="M228.1 300.9l.5-.1 .5 .4h-.5a1.24 1.24 0 0 0 0 2h-.6l-.3-.6v-.8z" fill-rule="evenodd"/>
<path d="M228 303.2l1.1-.1a.63 .63 0 0 1-.6 .4 .63 .63 0 0 1-.5-.3z" fill-rule="evenodd"/>
<path d="M228.5 305.6l.3-.2v.9h.3v.4h-.3v1.7l.1 .2h-.4v-1.9h-.2v-.4h.2z" fill-rule="evenodd"/>
<path d="M228.5 308.6l.6-.1v.4h-.5z" fill-rule="evenodd"/>
<path d="M229.4 306.7l.6-.1a1.23 1.23 0 0 0 0 2l-.6 .1-.1-.4z" fill-rule="evenodd"/>
<path d="M229.7 306.4a.82 .82 0 0 1 .9 .1 .82 .82 0 0 1 .2 .9v.5a.78 .78 0 0 1-.4 1 .78 .78 0 0 1-1-.2l.6-.1a1.39 1.39 0 0 0 .3-1.9l-.9-.1z" fill-rule="evenodd"/>
<path d="M231.4 306.4l.5-.2 .3 .4h-.4a1.41 1.41 0 0 0-.2 2h.2l-.5 .1-.2-.8v-.9z" fill-rule="evenodd"/>
<path d="M231.3 308.7l1-.1a.54 .54 0 0 1-.5 .4 .54 .54 0 0 1-.5-.3z" fill-rule="evenodd"/>
<path d="M232.2 305.3h.3v3.6h-.2v-.3h-.4l.3-.6a1.11 1.11 0 0 0-.4-1.4h.4z" fill-rule="evenodd"/>
<path d="M233.1 306.6h.6l-.4 .3-.1 .5h1.2v.3h-1.2l.2 .8 .3 .1-.6 .1-.1-.3-.1-.9z" fill-rule="evenodd"/>
<path d="M233.3 306.4a.82 .82 0 0 1 .9 .1 .82 .82 0 0 1 .2 .9h-1.2h.9l-.2-.7-.8-.1z" fill-rule="evenodd"/>
<path d="M233.7 301.2h.7l-.3 .1-.3 .6h1.5v.4h-1.5l.3 .7 .3 .2h-.7l-.1-.2-.1-1z" fill-rule="evenodd"/>
<path d="M233.1 308.7l.7-.1 .3-.5h.3a.72 .72 0 0 1-.4 .8 .72 .72 0 0 1-.9-.2z" fill-rule="evenodd"/>
<path d="M233.9 300.9a.91 .91 0 0 1 1 0 .91 .91 0 0 1 .4 1h-1.5h1.2l-.3-.6-1-.1z" fill-rule="evenodd"/>
<path d="M234.8 306.6h.6a.43 .43 0 0 0-.3 .6 .43 .43 0 0 0 .6 .2 .77 .77 0 0 1 .4 1.2 .77 .77 0 0 1-1.3 .1l.6-.1a.46 .46 0 0 0 .4-.5 .46 .46 0 0 0-.6-.4 .85 .85 0 0 1-.4-1.1z" fill-rule="evenodd"/>
<path d="M233.7 303.2h.7l.3-.1 .2-.5 .4 .1a.88 .88 0 0 1-.6 .8 .88 .88 0 0 1-1-.3z" fill-rule="evenodd"/>
<path d="M234.7 308.1h.3l.1 .3 .3 .2-.6 .1z" fill-rule="evenodd"/>
<path d="M235 306.4a.67 .67 0 0 1 .7-.1 .67 .67 0 0 1 .4 .7h-.3l-.3-.4h-.7z" fill-rule="evenodd"/>
<path d="M235.7 300.9h.4v.3h.3l-.3 .4v1.9h-.4z" fill-rule="evenodd"/>
<path d="M236.1 301.1l.5 .1z" fill-rule="evenodd"/>
<path d="M236.2 300.9a.76 .76 0 0 1 1 .1 .76 .76 0 0 1 .2 .9v1.6h-.4v-2l-.2-.3-.7-.1z" fill-rule="evenodd"/>
<path d="M236.4 305.3h.3v2.1l.2 .2-.2 .3v1h-.3z" fill-rule="evenodd"/>
<path d="M237.4 306.3h.4l-.6 1 .7 1.6h-.4l-.8-1.5z" fill-rule="evenodd"/>
<path d="M238 303.1h.6l.1 .4h-.5z" fill-rule="evenodd"/>
<path d="M239.1 301.2h.7l-.4 .1-.2 .6h1.5v.4h-1.5l.2 .6 .4 .3h-.7l-.2-.4-.1-1z" fill-rule="evenodd"/>
<path d="M239.1 301.1a.91 .91 0 0 1 1.1-.2 .91 .91 0 0 1 .5 1h-1.5h1.1l-.3-.7z" fill-rule="evenodd"/>
<path d="M239.1 303.2l.8-.1 .4-.5 .4 .1a.88 .88 0 0 1-.6 .8 .88 .88 0 0 1-1-.3z" fill-rule="evenodd"/>
<path d="M239.1 305.3h1.5v.4h-1.2v1.2h1.1v.4h-1.1v1.6h-.3z" fill-rule="evenodd"/>
<path d="M241 306.3h.3v2.1l.2 .2 .6 .1a.61 .61 0 0 1-.9 .2 .61 .61 0 0 1-.2-.8z" fill-rule="evenodd"/>
<path d="M241.3 300.9l.6-.1 .5 .4h-.5a1.21 1.21 0 0 0 0 2h-.7l-.2-.3v-1.1z" fill-rule="evenodd"/>
<path d="M241.6 308.6h.5z" fill-rule="evenodd"/>
<path d="M241.2 303.2l1.2-.1a.63 .63 0 0 1-.6 .4 .63 .63 0 0 1-.6-.3z" fill-rule="evenodd"/>
<path d="M242.1 306.3h.3v2.6h-.3v-.3l-.2-.1 .2-.7z" fill-rule="evenodd"/>
<path d="M242.9 306.6h.5a.42 .42 0 0 0-.3 .6 .42 .42 0 0 0 .6 .2 .77 .77 0 0 1 .4 1.2 .77 .77 0 0 1-1.2 .1l.6-.1a.43 .43 0 0 0 .3-.5 .43 .43 0 0 0-.5-.3 .81 .81 0 0 1-.4-1.2z" fill-rule="evenodd"/>
<path d="M242.7 308.1h.3l.1 .4 .4 .1-.6 .1z" fill-rule="evenodd"/>
<path d="M243 306.4a.67 .67 0 0 1 .7-.1 .67 .67 0 0 1 .4 .7h-.3l-.2-.3-.7-.1z" fill-rule="evenodd"/>
<path d="M244.5 306.3h.3v2.6h-.3z" fill-rule="evenodd"/>
<path d="M244.5 305.3h.3v.5h-.3z" fill-rule="evenodd"/>
<path d="M245.3 306.7l.6-.1a1.42 1.42 0 0 0-.2 2h.2l-.6 .1-.2-.6z" fill-rule="evenodd"/>
<path d="M245.5 306.4a.86 .86 0 0 1 1 .1 .86 .86 0 0 1 .2 1l-.2 1.1a.65 .65 0 0 1-.6 .4 .65 .65 0 0 1-.6-.3l.6-.1a1.23 1.23 0 0 0 0-2h-.6z" fill-rule="evenodd"/>
<path d="M246.4 300.9h.4v2.6h-.4z" fill-rule="evenodd"/>
<path d="M247 306.3h.3v.4h.3l-.3 .5v1.7h-.3z" fill-rule="evenodd"/>
<path d="M247.3 306.6h.5z" fill-rule="evenodd"/>
<path d="M247.4 306.4a.62 .62 0 0 1 .8 0 .62 .62 0 0 1 .2 .7v1.8h-.3v-2.1l-.2-.2h-.6z" fill-rule="evenodd"/>
<path d="M247.6 300.9l.6-.1 .3 .4h-.5a1.27 1.27 0 0 0 0 2h-.6l-.2-.6v-1z" fill-rule="evenodd"/>
<path d="M247.4 303.2l1.2-.1a.67 .67 0 0 1-1.2 .1z" fill-rule="evenodd"/>
</g>
<g fill="#000">
<path d="M171.6 137.4l2.4-.7 .1 .8zM175 126l.5 .7-2.4 1.2zM251 145.4l.9-.1-.2 2.6zM271.4 149.1h.9l-.2 2.5zM168.7 161.8l2.2-1.4 .3 .8zM152.2 189.1l2.6-.2-.1 .8zM168.8 187.2l.5 .7-2.3 1.2zM108.4 216.2l2.5-.4v.8zM168.4 215.8l2.6 .4-2.6 .4zM210.2 220.3l2.6-.4v.8zM255 219.9l2.6 .4-2.6 .4zM259 216.2l2.6-.4v.8z"/>
<path d="M273.9 215.8l2.6 .4-2.6 .4zM90.9 226.1l.4 2.5h-.8zM198.8 230l.4 2.5h-.9zM90.5 256.4h.8l-.4 2.6zM198.3 252.5h.9l-.4 2.5zM210.2 267.2l2.6-.5v.9zM273.9 266.7l2.6 .5-2.6 .4z"/>
</g>
<g font-size="5.1">
<text x="246.6" y="110.3">7</text>
<text x="267" y="110.2">6</text>
<text x="186.9" y="118.6">8</text>
<text x="186.9" y="137.3">2</text>
<text x="187" y="156">1</text>
<text x="186.9" y="174.7">4</text>
<text x="186.9" y="193.4">3</text>
<text x="257.1" y="299.3">PM-BAT-001</text>
</g>
<g font-size="3.6">
<text x="48" y="121.8">Parts List</text>
<text x="19.3" y="127.3">Item</text>
<text x="30.9" y="127">Qty</text>
<text x="45.3" y="127.3">Part Number</text>
<text x="76.4" y="127.3">Material</text>
<text x="21.9" y="132.3">1</text>
<text x="32.7" y="132.3">8</text>
<text x="40.1" y="136.7">55-284</text>
<text x="40.1" y="132.4">2026-11-03-19-33-</text>
<text x="72.8" y="132.4">Steel</text>
<text x="21.8" y="141.4">2</text>
<text x="32.7" y="141.4">2</text>
<text x="40.1" y="141.4">2026-11-03-18-21-</text>
<text x="72.8" y="141.5">Steel</text>
<text x="40.1" y="145.7">09-550</text>
<text x="21.8" y="150.4">3</text>
<text x="32.7" y="150.4">3</text>
<text x="40.1" y="150.5">2026-11-03-20-35-</text>
<text x="40.2" y="154.7">49-898</text>
<text x="72.8" y="150.5">Steel</text>
<text x="21.8" y="159.4">4</text>
<text x="32.7" y="159.4">2</text>
<text x="40.1" y="159.5">2026-11-04-17-59-</text>
<text x="72.8" y="159.6">Steel</text>
<text x="39.8" y="163.8">15-230</text>
<text x="21.8" y="168.5">5</text>
<text x="32.7" y="168.5">2</text>
<text x="40.1" y="172.8">56-678</text>
<text x="40.1" y="168.6">2026-11-05-19-42-</text>
<text x="72.8" y="168.6">Steel</text>
<text x="21.8" y="177.5">6</text>
<text x="32.8" y="177.5">1</text>
<text x="40.1" y="177.6">2026-11-04-20-02-</text>
<text x="72.8" y="177.6">Steel</text>
<text x="40.1" y="181.9">31-986</text>
<text x="21.8" y="186.6">7</text>
<text x="32.8" y="186.6">1</text>
<text x="39.8" y="190.9">12-505</text>
<text x="40.1" y="186.7">2026-11-05-19-52-</text>
<text x="72.8" y="186.7">Steel</text>
<text x="21.8" y="195.6">8</text>
<text x="32.8" y="195.6">1</text>
<text x="40.1" y="195.7">2026-11-05-20-38-</text>
<text x="72.8" y="195.7">Steel</text>
<text x="40.1" y="199.9">33-133</text>
<text x="137.7" y="215.1">86</text>
<text x="265.8" y="215.2">24</text>
<text x="231.9" y="219.2">65</text>
<text x="89.8" y="245.9" transform="rotate(-90 89.8 245.9)">45.2</text>
<text x="197.7" y="246" transform="rotate(-90 197.7 246)">34.4</text>
<text x="241.6" y="266.1">91</text>
<text x="206" y="282.1">Prithvi Mishra</text>
<text x="230.7" y="282.1">05-11-2026</text>
<text x="250.4" y="282.1">Prithvi Mishra</text>
<text x="275.1" y="282.1">05-11-2026</text>
<text x="206" y="289.4">Assembly Drawing</text>
<text x="250.4" y="289.4">Released</text>
<text x="252.1" y="309.1">A</text>
<text x="257.6" y="309">05-11-2026</text>
<text x="286.1" y="309.1">1/1</text>
</g>
<g font-size="2.5">
<text x="24" y="107.6">1</text>
<text x="60.4" y="107.6">2</text>
<text x="96.8" y="107.5">3</text>
<text x="133.2" y="107.6">4</text>
<text x="169.6" y="107.5">5</text>
<text x="206" y="107.5">6</text>
<text x="242.4" y="107.5">7</text>
<text x="278.8" y="107.5">8</text>
<text x="7.5" y="123.1">A</text>
<text x="295" y="123.1">A</text>
<text x="7.5" y="157.9">B</text>
<text x="295" y="157.9">B</text>
<text x="7.5" y="192.8">C</text>
<text x="294.9" y="192.8">C</text>
<text x="7.5" y="227.6">D</text>
<text x="294.9" y="227.6">D</text>
<text x="7.5" y="262.4">E</text>
<text x="295" y="262.4">E</text>
<text x="7.6" y="297.2">F</text>
<text x="295.1" y="297.2">F</text>
<text x="24" y="312.8">1</text>
<text x="60.4" y="312.8">2</text>
<text x="96.8" y="312.8">3</text>
<text x="133.2" y="312.8">4</text>
<text x="169.6" y="312.8">5</text>
<text x="206" y="312.8">6</text>
<text x="242.4" y="312.8">7</text>
<text x="278.8" y="312.8">8</text>
</g>
<g font-size="1.8">
<text x="163.7" y="277.9">Dept.</text>
<text x="181.2" y="277.9">Technical reference</text>
<text x="206" y="277.9">Created by</text>
<text x="250.4" y="277.9">Approved by</text>
<text x="206" y="285.2">Document type</text>
<text x="250.4" y="285.2">Document status</text>
<text x="206" y="292.4">Title</text>
<text x="250.4" y="292.4">DWG No.</text>
<text x="250.4" y="304.8">Rev.</text>
<text x="257.6" y="304.8">Date of issue</text>
<text x="283.9" y="304.8">Sheet</text>
</g>
</svg>
